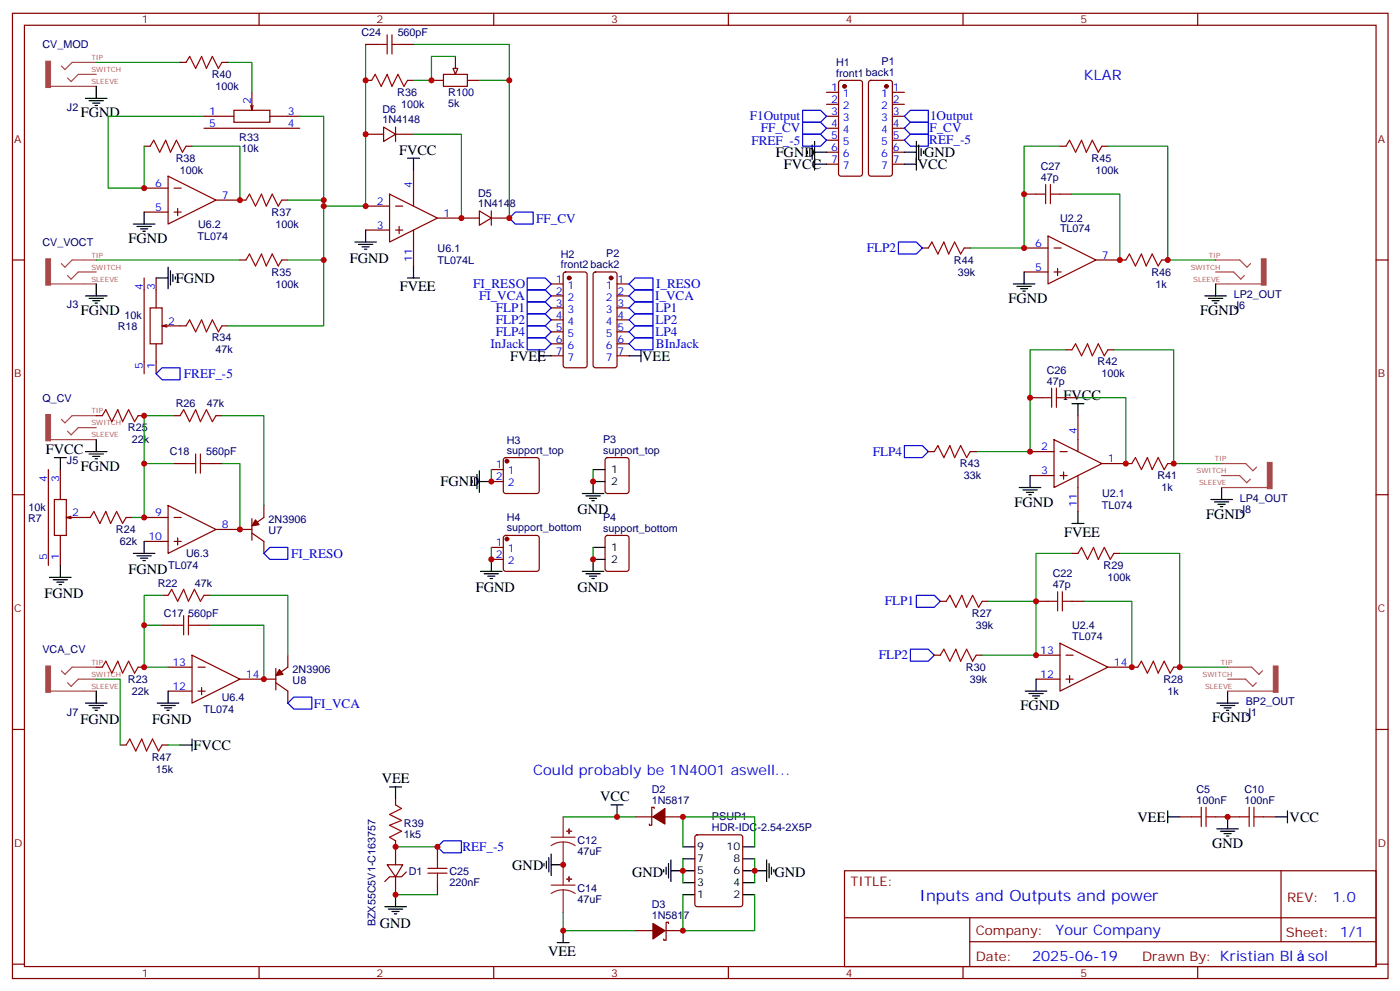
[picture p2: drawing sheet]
<svg xmlns="http://www.w3.org/2000/svg" width="413mm" height="292mm" viewBox="0 0 413 292" stroke-linecap="round" stroke-linejoin="round" font-family="sans-serif">
<g fill="none" stroke="#870000" stroke-width=".35">
<path d="M3.7 3.9h405.3v284.4h-405.3zM7.2 7.4h398.3v277.3h-398.3zM53.1 18.4h1.7M65.4 18.4h1.8M76.3 3.9v3.5M145.5 3.9v3.5M214.6 3.9v3.5M283.8 3.9v3.5M352.9 3.9v3.5M60.1 37.8h28.2M60.1 34.3h8.8M68.9 32.5h10.6v3.5h-10.6z"/>
<path d="M74.2 27.2v5.3l-.3-1.4M74.6 31.1l-.4 1.4M79.5 34.3h8.8M107.7 39.5h5.3M107.7 23.7h1.8M113 37.4l3.6 2.1-3.6 2.2zM116.6 39.5h5.2M116.6 37.4v4.3M120.1 23.7h1.7M42.5 43.1h1.7M42.5 55.4h7M49.5 51.9l14.1 7-14.1 7.1z"/>
<path d="M51.3 55.4h2.1M54.8 43.1h1.8M63.6 58.9h8.9M83 58.9h1.8M114.8 57.2l14.1 7-14.1 7.1zM121.8 50.1v10.6M301.8 57.2h3.5M312.3 57.2h3.6M312.3 43.1h1.8M324.7 43.1h1.8M3.7 76.6h3.5M42.5 62.5h7"/>
<path d="M51.3 62.5h2.1M52.4 61.4v2.1M70.7 76.6h1.8M83 76.6h1.8M107.7 67.8h7.1M107.7 60.7h7.1M116.6 67.8h2.1M116.6 60.7h2.1M117.6 66.7v2.1M121.8 67.8v10.6M128.9 64.2h7.1M271.8 73.1h1.7"/>
<path d="M284.1 73.1h1.8M301.8 73.1h7M308.8 69.5l14.1 7.1-14.1 7zM310.6 73.1h2.1M311.6 79.1v2.1M322.9 76.6h8.9M342.3 76.6h1.8M405.5 76.6h3.5M42.5 81.9v28.2M44.2 90.7h3.6v10.6h-3.6zM46 81.9v8.8M49.2 95.6l-1.4 .4"/>
<path d="M54.8 96h-7l1.4 .3M65.4 96h1.8M301.8 80.1h7M310.6 80.1h2.1M46 101.3v8.8M303.5 117.2h3.6M314.1 103h1.8M314.1 117.2h3.5M326.5 103h1.7M273.5 133h1.8M285.9 133h1.8M303.5 133h7.1"/>
<path d="M310.6 129.5l14.1 7.1-14.1 7zM312.3 133h2.2M313.4 139v2.1M317.6 122.4v10.6M324.7 136.6h8.8M344.1 136.6h1.8M3.7 145.7h3.5M42.5 159.5h7M42.5 152.4h7M49.5 148.9l14.1 7.1-14.1 7zM51.3 159.5h2.1M51.3 152.4h2.1"/>
<path d="M52.4 158.4v2.1M63.6 156h7.1M303.5 140.1h7.1M312.3 140.1h2.2M317.6 140.1v10.6M405.5 145.7h3.5M277.1 177.1h1.7M289.4 177.1h1.8M305.3 177.1h3.5M315.9 163h1.7M315.9 177.1h3.5M328.2 163h1.8"/>
<path d="M49.5 196.5h7.1M56.6 193l14.1 7.1-14.1 7zM58.3 196.5h2.2M275.3 193h1.8M287.7 193h1.7M305.3 193h7M312.3 189.5l14.2 7-14.2 7.1zM314.1 193h2.1M315.2 199v2.1M326.5 196.5h8.8M345.9 196.5h1.7M3.7 214.9h3.5"/>
<path d="M49.5 203.6h7.1M58.3 203.6h2.2M59.4 202.5v2.1M70.7 200.1h7.1M305.3 200.1h7M314.1 200.1h2.1M405.5 214.9h3.5M248.8 256.5h156.7v28.2h-156.7zM377.5 256.5v20.9M248.9 270.4h156.5M285.8 277.4h119.6M285.8 270.4v14.1"/>
<path d="M3.7 284h3.5M76.3 284.7v3.6M145.5 284.7v3.6M214.6 284.7v3.6M283.8 284.7v3.6M352.9 284.7v3.6M405.5 284h3.5"/>
</g>
<g fill="none" stroke="#000" stroke-width=".35">
<path d="M25.2 29h6.3M26.2 29.7h4.3M27.3 30.4h2.1M28 31.1h.7M28.4 25.4v3.6M120.1 46.6h3.5M121.8 46.6v3.5M39.3 66h6.3M40.4 66.7h4.2M41.4 67.4h2.1M42.1 68.1h.7M42.5 62.5v3.5"/>
<path d="M49.5 78.7v6.4M50.2 79.8v4.2M104.6 71.3h6.3M105.6 72h4.3M106.7 72.7h2.1M107.4 73.4h.7M107.7 67.8v3.5M121.8 78.4v3.5M25.2 87.2h6.3M26.2 87.9h4.3M27.3 88.6h2.1M28 89.3h.7"/>
<path d="M28.4 83.6v3.6M46 81.9h3.5M50.9 80.8v2.1M51.6 81.5v.7M120.1 81.9h3.5M298.6 83.6h6.3M299.6 84.3h4.3M300.7 85.1h2.1M301.4 85.8h.7M301.8 80.1v3.5M355 87.2h6.4M356.1 87.9h4.2"/>
<path d="M357.2 88.6h2.1M357.9 89.3h.7M358.2 83.6v3.6M315.9 118.9h3.5M317.6 118.9v3.5M300.4 143.6h6.3M301.4 144.3h4.2M302.5 145h2.1M303.2 145.7h.7M303.5 140.1v3.5M315.9 154.2h3.5M317.6 150.7v3.5"/>
<path d="M356.8 147.1h6.3M357.9 147.8h4.2M358.9 148.6h2.1M359.6 149.3h.7M360 143.6v3.5M302.1 203.6h6.4M303.2 204.3h4.2M304.2 205h2.2M304.9 205.7h.7M305.3 200.1v3.5M358.6 207.1h6.3M359.6 207.8h4.3"/>
<path d="M360.7 208.5h2.1M361.4 209.2h.7M361.7 203.6v3.5M344.1 238.9v3.5M379.4 238.9v3.5M344.1 240.6h3.5M358.6 244.2h6.3M359.6 244.9h4.3M360.7 245.6h2.1M361.4 246.3h.7M361.7 240.6v3.6M375.8 240.6h3.6"/>
</g>
<g fill="none" stroke="#a10000" stroke-width=".35">
<path d="M54.8 18.4l1.1-1.8 1.7 3.5 1.8-3.5 1.4 3.5 1.8-3.5 1.7 3.5 1.1-1.7M109.5 23.7l1.1-1.8 1.7 3.5 1.8-3.5 1.4 3.5 1.8-3.5 1.7 3.5 1.1-1.7M44.2 43.1l1.1-1.8 1.8 3.5 1.7-3.5 1.4 3.5 1.8-3.5 1.8 3.5 1-1.7M72.5 58.9l1-1.7 1.8 3.5 1.7-3.5 1.5 3.5 1.7-3.5 1.8 3.5 1-1.8M305.3 57.2h2.8M308.1 54.4v5.6M309.5 54.4v5.6M309.5 57.2h2.8M314.1 43.1l1.1-1.8 1.7 3.5 1.8-3.5 1.4 3.5 1.8-3.5 1.7 3.5 1.1-1.7M72.5 76.6l1-1.8 1.8 3.6 1.7-3.6 1.5 3.6 1.7-3.6 1.8 3.6 1-1.8M273.5 73.1l1.1-1.8 1.8 3.5 1.7-3.5 1.4 3.5 1.8-3.5 1.8 3.5 1-1.7M331.8 76.6l1-1.8 1.8 3.6 1.7-3.6 1.4 3.6 1.8-3.6 1.8 3.6 1-1.8"/>
<path d="M54.8 96l1.1-1.8 1.7 3.6 1.8-3.6 1.4 3.6 1.8-3.6 1.7 3.6 1.1-1.8M307.1 117.2h2.8M309.9 114.3v5.7M311.3 114.3v5.7M311.3 117.2h2.8M315.9 103l1-1.7 1.8 3.5 1.8-3.5 1.4 3.5 1.7-3.5 1.8 3.5 1.1-1.8M275.3 133l1.1-1.7 1.7 3.5 1.8-3.5 1.4 3.5 1.8-3.5 1.7 3.5 1.1-1.8M333.5 136.6l1.1-1.8 1.7 3.5 1.8-3.5 1.4 3.5 1.8-3.5 1.7 3.5 1.1-1.7M278.8 177.1l1.1-1.7 1.8 3.5 1.7-3.5 1.4 3.5 1.8-3.5 1.8 3.5 1-1.8M308.8 177.1h2.8M311.6 174.3v5.7M313.1 174.3v5.7"/>
<path d="M313.1 177.1h2.8M317.6 163l1.1-1.7 1.8 3.5 1.7-3.5 1.4 3.5 1.8-3.5 1.8 3.5 1-1.8M277.1 193l1-1.8 1.8 3.6 1.8-3.6 1.4 3.6 1.7-3.6 1.8 3.6 1.1-1.8M335.3 196.5l1-1.7 1.8 3.5 1.8-3.5 1.4 3.5 1.7-3.5 1.8 3.5 1.1-1.8"/>
</g>
<g fill="none" stroke="#008700" stroke-width=".35">
<path d="M28.4 18.4h24.7M67.2 18.4h7v8.8M60.1 34.3h-28.2v21.1h10.6v-12.3M88.3 34.3h7.1v24.6h-10.6M56.6 43.1h14.1v15.8M95.4 58.9v17.7h-10.6M312.3 43.1h-10.5v30h-15.9M315.9 57.2h14.1v19.4M326.5 43.1h17.6v33.5h14.1M28.4 76.6h42.3M95.4 76.6v19.4h-28.2M314.1 103h-10.6v30h-15.8"/>
<path d="M317.6 117.2h14.2v19.4M328.2 103h17.7v33.6h14.1M291.2 177.1h14.1M315.9 163h-10.6v30h-15.9M319.4 177.1h14.1v19.4M330 163h17.6v33.5h14.1"/>
</g>
<path d="M264.7 71.3h5.3l1.8 1.8-1.8 1.7h-5.3zM46 110.1l1.8-1.8h5.3v3.6h-5.3zM266.5 131.3h5.3l1.7 1.7-1.7 1.8h-5.3zM270 175.4h5.3l1.8 1.7-1.8 1.8h-5.3zM268.3 191.2h5.2l1.8 1.8-1.8 1.8h-5.2z" fill="none" stroke="#00f" stroke-width=".35"/>
<g fill="none" stroke="#a64a4a" stroke-width=".35">
<path d="M24.8 18.4h-3.5l-2.2 2.1-1-1.1M24.9 18.4h3.5M14.9 25.4h9.9M24.8 21.9h-1.7l-2.1 2.1-1.1-1M24.9 21.9h3.5M24.9 25.4h3.5M24.8 76.6h-3.5l-2.2 2.1-1-1.1M24.9 76.6h3.5M358.2 76.6h3.5M361.8 76.6h3.5l2.1 2.1 1.1-1.1M14.9 83.6h9.9M24.8 80.1h-1.7l-2.1 2.1-1.1-1"/>
<path d="M24.9 80.1h3.5M24.9 83.6h3.5M358.2 80.1h3.5M358.2 83.6h3.5M361.8 80.1h1.7l2.1 2.1 1.1-1M361.8 83.6h9.9M360 136.6h3.4M363.6 136.6h3.5l2.1 2.1 1.1-1.1M360 140.1h3.4M360 143.6h3.4M363.6 140.1h1.7l2.1 2.1 1-1.1M363.6 143.6h9.8"/>
<path d="M361.7 196.5h3.5M365.3 196.5h3.6l2.1 2.1 1-1M361.7 200.1h3.5M361.7 203.6h3.5M365.3 200.1h1.7l2.1 2.1 1.1-1.1M365.3 203.6h9.9"/>
</g>
<g fill="#a64a4a" stroke="#a64a4a" stroke-width=".29">
<path d="M371.7 76.2h1.4v7.8h-1.4z"/>
<path d="M373.4 136.2h1.4v7.8h-1.4z"/>
<path d="M375.2 196.2h1.4v7.7h-1.4z"/>
<path d="M13.5 18h1.4v7.8h-1.4z"/>
<path d="M13.5 76.2h1.4v7.8h-1.4z"/>
</g>
<path d="M133.5 20.1h1.4l-.7 1.8z" fill="#f0f0f0" stroke="#870000" stroke-width=".35"/>
<g fill="none" stroke="#870000" stroke-width=".35">
<path d="M107.7 13.1h3.6M118.3 13.1h3.5M134.2 16.6v3.5M127.1 23.7h3.6M130.7 21.9h7v3.5h-7zM137.7 23.7h3.6M243.6 27.2h3.5M243.6 30.7h3.5M243.6 34.3h3.5M243.6 37.8h3.5M247.3 23.9l.5-.2h5.6l.7 .4v27.1l-.2 .5-.5 .2h-5.6l-.5-.2-.2-.5v-26.8zM256.1 23.9l.5-.2h5.7l.6 .4 .1 27.1-.3 .5-.4 .2h-5.7l-.5-.2-.2-.5v-26.8z"/>
<path d="M263 27.2h3.5M263 30.7h3.5M263 34.3h3.5M263 37.8h3.5M243.6 41.3h3.5M243.6 44.8h3.5M243.6 48.4h3.5M263 41.3h3.5M263 44.8h3.5M263 48.4h3.5M136 64.2h5.3M141.3 62.1l3.5 2.1-3.5 2.2z"/>
<path d="M144.8 64.2h5.3M144.8 62.1v4.3M162.4 83.6h3.5M162.4 87.2h3.5M162.4 90.7h3.5M162.4 94.2h3.5M162.4 97.8h3.5M166.2 80.3l.5-.2h5.6l.6 .4 .1 27.1-.2 .5-.5 .2h-5.6l-.5-.2-.3-.5v-26.8zM175 80.3l.5-.2h5.6l.7 .4v27.1l-.2 .5-.5 .2h-5.6l-.5-.2-.2-.5v-26.8zM181.8 83.6h3.5M181.8 87.2h3.5M181.8 90.7h3.5"/>
<path d="M181.8 94.2h3.5M181.8 97.8h3.5M162.4 101.3h3.5M162.4 104.8h3.5M181.8 101.3h3.5M181.8 104.8h3.5M14.3 138.3v28.2M17.8 138.3v8.8M28.4 122.4h1.7M40.7 122.4h1.8M51.3 122.4h1.8M51.3 136.6h3.5"/>
<path d="M61.9 136.6h3.5M63.6 122.4h1.8M144.8 138.3h3.5M148.5 135l.5-.2h9.2l.5 .2 .2 .5v9.2l-.2 .5-.5 .2h-9.2l-.5-.3-.2-.4v-9.2zM178.5 135l.5-.2h5.6l.7 .4v9.5l-.4 .6-5.9 .1-.7-.5v-9.4zM16 147.1h3.5v10.6h-3.5zM17.8 157.7v8.8M21 152.1l-1.5 .3M26.6 152.4h-7.1l1.5 .4M37.2 152.4h1.7M70.7 156h3.5M74.2 157l3.6 2.5v3.5"/>
<path d="M74.2 152.8v6.3M77.8 148.9v3.5l-2.5 1.8M144.8 141.9h3.5M148.5 157.9l.5-.2h9.2l.5 .2 .2 .5v9.2l-.2 .5-.5 .2h-9.2l-.5-.2-.2-.5v-9.2zM178.5 157.9l.5-.2h5.6l.7 .5v9.4l-.4 .7h-5.9l-.7-.5v-9.4zM47.8 175.4h1.7M60.1 175.4h1.8M144.8 161.3h3.5M144.8 164.8h3.5M28.4 196.5h1.7M40.7 196.5h1.8M47.8 184.2h3.5"/>
<path d="M58.3 184.2h3.6M81.3 196.9v6.3M84.8 193v3.5l-2.5 1.8M35.4 219.5h1.8M47.8 219.5h1.7M77.8 200.1h3.5M81.3 201.1l3.5 2.5v3.5M116.6 235.3v1.8M192.8 238.2v-.4h-.7v5.3h-.8v-.4M114.1 254.7h4.6l-2.1 3.6zM116.6 247.7v7M116.6 258.3v5.3"/>
<path d="M119.7 256.9l-1.4 1.4h-3.5l-1.4 1.4M128.9 249.4v3.6M187.1 240.6h5.3M195.9 240.6h5.3M205 246.1l.5-.2h12.7l.6 .5 .1 20-.5 .6-12.9 .1-.7-.5v-20zM347.6 240.6h3.6M358.2 240.6h7.1M372.3 240.6h3.5M128.9 260v3.6M187.1 274.1h5.3M195.9 274.1h5.3M197 272v-.3h-.7v5.3h-.7v-.4"/>
</g>
<g fill="none" stroke="#008700" stroke-width=".35">
<path d="M107.7 13.1v47.6h-12.3M121.8 13.1h28.3v10.6M134.2 16.6h-7.1v7.1h-5.3M121.8 39.5h14.2v24.7M141.3 23.7h8.8v40.5M42.5 136.6h8.8M51.3 122.4h-8.8v30h-3.6M65.4 136.6h5.3v19.4M65.4 122.4h12.4v26.5M144.8 138.3v3.6M174.8 138.3v3.6M47.8 175.4h-5.3v8.8"/>
<path d="M61.9 175.4h22.9v17.6M144.8 161.3v3.5M174.8 161.3v3.5M47.8 184.2h-5.3v12.3h7M61.9 184.2h15.9v15.9M28.4 200.1h7v19.4M49.5 219.5h3.6M116.6 249.4h12.3M165.9 240.6h21.2M201.2 249.4v-8.8h21.2v8.8M201.2 253v7M222.4 253v7"/>
<path d="M116.6 263.6h12.3M165.9 268.9v5.2h21.2M201.2 263.6v10.5h21.2v-10.5"/>
</g>
<g fill="none" stroke="#00f" stroke-width=".35">
<path d="M236.5 36h5.3l1.8 1.8-1.8 1.7h-5.3zM236.5 39.5h5.3l1.8 1.8-1.8 1.8h-5.3zM236.5 32.5h5.3l1.8 1.8-1.8 1.7h-5.3zM266.5 37.8l1.8-1.8h5.2v3.5h-5.2zM266.5 34.3l1.8-1.8h5.2v3.5h-5.2zM268.3 39.5h5.2v3.6h-5.2l-1.8-1.8zM150.1 64.2l1.7-1.7h5.3v3.5h-5.3zM155.4 88.9h5.3l1.7 1.8-1.7 1.8h-5.3zM155.4 96h5.3l1.7 1.8-1.7 1.7h-5.3zM155.4 92.5h5.3l1.7 1.7-1.7 1.8h-5.3zM155.4 85.4h5.3l1.7 1.8-1.7 1.7h-5.3zM155.4 81.9h5.3l1.7 1.7-1.7 1.8h-5.3z"/>
<path d="M155.4 99.5h5.3l1.7 1.8-1.7 1.7h-5.3zM185.3 87.2l1.8-1.8h5.3v3.5h-5.3zM185.3 83.6l1.8-1.7h5.3v3.5h-5.3zM187.1 88.9h5.3v3.6h-5.3l-1.8-1.8zM187.1 92.5h5.3v3.5h-5.3l-1.8-1.8zM187.1 96h5.3v3.5h-5.3l-1.8-1.7zM185.3 101.3l1.8-1.8h5.3v3.5h-5.3zM77.8 163l1.7-1.7h5.3v3.5h-5.3zM84.8 207.1l1.8-1.7h5.3v3.5h-5.3zM130.7 247.7h5.3v3.5h-5.3l-1.8-1.8z"/>
</g>
<path d="M14.9 129.5h9.9M24.8 122.4h-3.5l-2.2 2.2-1-1.1M24.8 126h-1.7l-2.1 2.1-1.1-1.1M24.9 122.4h3.5M24.9 126h3.5M24.9 129.5h3.5M24.8 196.5h-3.5l-2.2 2.1-1-1M24.9 196.5h3.5M14.9 203.6h9.9M24.8 200.1h-1.7l-2.1 2.1-1.1-1.1M24.9 200.1h3.5M24.9 203.6h3.5" fill="none" stroke="#a64a4a" stroke-width=".35"/>
<g fill="#a64a4a" stroke="#a64a4a" stroke-width=".29">
<path d="M13.5 122.1h1.4v7.8h-1.4z"/>
<path d="M13.5 196.2h1.4v7.7h-1.4z"/>
</g>
<g fill="none" stroke="#a10000" stroke-width=".35">
<path d="M111.3 13.1h2.8M114.1 10.3v5.6M115.5 10.3v5.6M115.5 13.1h2.8M30.1 122.4l1.1-1.7 1.7 3.5 1.8-3.5 1.4 3.5 1.8-3.5 1.8 3.5 1-1.8M53.1 122.4l1-1.7 1.8 3.5 1.7-3.5 1.5 3.5 1.7-3.5 1.8 3.5 1-1.8M54.8 136.6h2.8M57.6 133.7v5.7M59.1 133.7v5.7M59.1 136.6h2.8M26.6 152.4l1.1-1.7 1.7 3.5 1.8-3.5 1.4 3.5 1.8-3.5 1.7 3.5 1.1-1.8M49.5 175.4l1.1-1.8 1.8 3.5 1.7-3.5 1.4 3.5 1.8-3.5 1.8 3.5 1-1.7"/>
<path d="M30.1 196.5l1.1-1.7 1.7 3.5 1.8-3.5 1.4 3.5 1.8-3.5 1.8 3.5 1-1.8M51.3 184.2h2.8M54.1 181.4v5.6M55.5 181.4v5.6M55.5 184.2h2.8M37.2 219.5l1-1.8 1.8 3.5 1.8-3.5 1.4 3.5 1.7-3.5 1.8 3.5 1.1-1.7M116.6 237.1l1.7 1.1-3.5 1.7 3.5 1.8-3.5 1.4 3.5 1.8-3.5 1.7 1.8 1.1M354 237.8v5.7M355.4 237.8v5.7M368.1 237.8v5.7M369.5 237.8v5.7M126.1 257.2h5.6"/>
<path d="M126.1 255.8h5.6M128.9 253v2.8M128.9 257.2v2.8M351.2 240.6h2.8M355.4 240.6h2.8M365.3 240.6h2.8M369.5 240.6h2.8"/>
</g>
<g fill="none" stroke="#000" stroke-width=".35">
<path d="M237.9 44.5v.7M238.6 43.8v2.1M239.3 42.7v4.3M240 48.4h3.6M240 41.7v8.4M240 44.8h3.6M266.5 48.4h3.5M266.5 44.8h3.5M270 41.7v8.4M270.7 42.7v4.3M271.4 43.8v2.1M272.1 44.5v.7"/>
<path d="M158.9 104.8h3.5M158.9 103v3.6M185.3 104.8h3.6M188.9 103v3.6M16 134.8h3.5M17.8 134.8v3.5M25.2 133h6.3M26.2 133.7h4.3M27.3 134.4h2.1M28 135.1h.7M28.4 129.5v3.5M140.5 139.7v4.3"/>
<path d="M141.3 138.7v6.3M174.8 138.3h3.5M42.5 159.5v3.5M139.1 141.5v.7M139.8 140.8v2.1M141.3 141.9h3.5M171.6 145.4h6.3M172.6 146.1h4.3M173.7 146.8h2.1M174.4 147.5h.7M178.3 141.9h-3.5v3.5M14.6 170.1h6.4"/>
<path d="M15.7 170.8h4.2M16.7 171.5h2.1M17.4 172.2h.7M17.8 166.5v3.6M39.3 163h6.3M40.4 163.7h4.2M41.4 164.4h2.1M42.1 165.1h.7M141.6 168.3h6.4M142.7 169h4.2M143.7 169.7h2.1M144.4 170.4h.7"/>
<path d="M144.8 164.8v3.5M171.6 168.3h6.3M172.6 169h4.3M173.7 169.7h2.1M174.4 170.4h.7M174.8 161.3h3.5M178.3 164.8h-3.5v3.5M25.2 207.1h6.3M26.2 207.8h4.3M27.3 208.5h2.1M28 209.2h.7M28.4 203.6v3.5"/>
<path d="M46.4 207.1h6.3M47.4 207.8h4.2M48.5 208.5h2.1M49.2 209.2h.7M49.5 203.6v3.5M53.1 219.5h3.5M56.6 217.7v3.5M114.8 231.8h3.5M116.6 231.8v3.5M180.1 237.1h3.5M181.8 237.1v3.5M160.3 254.4v.7"/>
<path d="M161 253.7v2.1M161.7 252.6v4.3M162.4 254.7h3.5M162.4 251.6v6.3M195.6 256.2v.7M196.3 255.4v2.2M197 254.4v4.2M197.7 256.5h7.1M197.7 253.3v6.4M201.2 253h3.6M201.2 249.4h3.6M218.9 256.5h7"/>
<path d="M218.9 253h3.5M218.9 249.4h3.5M225.9 253.3v6.4M226.6 254.4v4.2M227.3 255.4v2.2M228 256.2v.7M113.4 267.1h6.3M114.4 267.8h4.3M115.5 268.5h2.1M116.2 269.2h.7M116.6 263.6v3.5M164.2 277.7h3.5"/>
<path d="M165.9 274.1v3.6M201.2 263.6h3.6M201.2 260h3.6M218.9 263.6h3.5M218.9 260h3.5"/>
</g>
<g fill="#870000" stroke="#870000" stroke-width=".35">
<path d="M75.3 153.1l1 1.5-2.1 .3z"/>
<path d="M82.3 197.2l1.1 1.4-2.1 .4z"/>
<path d="M192.4 240.6l3.5-2.4v4.5z"/>
<path d="M192.4 272l3.5 2.1-3.5 2.5z"/>
<circle cx="167.7" cy="81.9" r=".53"/>
<circle cx="248.8" cy="25.4" r=".53"/>
<circle cx="180.1" cy="81.9" r=".53"/>
<circle cx="261.2" cy="25.4" r=".53"/>
<circle cx="149.4" cy="135.9" r=".53"/>
<circle cx="149.4" cy="158.8" r=".53"/>
</g>
<path d="M162.4 246.6h7.1M165.9 248l-1.8 .3-1.7 .8M165.9 248l1.9 .3 1.7 .8M165.9 240.6v6M165.9 248v12.7M162.4 260.7h7.1M165.9 262.1l-1.8 .3-1.7 .8M165.9 262.1l1.9 .3 1.7 .8M165.9 262.1v6.8" fill="none" stroke="#8c2424" stroke-width=".35"/>
<g fill="#8c2424" stroke="#8c2424" stroke-width=".35">
<path d="M167 244.9h1.4z"/>
<path d="M167.7 244.2v1.4z"/>
<path d="M167 259h1.4z"/>
<path d="M167.7 258.3v1.4z"/>
</g>
<g fill="#c00">
<circle cx="301.8" cy="73.1" r=".88"/>
<circle cx="301.8" cy="57.2" r=".88"/>
<circle cx="330" cy="76.6" r=".88"/>
<circle cx="344.1" cy="76.6" r=".88"/>
<circle cx="303.5" cy="117.2" r=".88"/>
<circle cx="303.5" cy="133" r=".88"/>
<circle cx="331.8" cy="136.6" r=".88"/>
<circle cx="345.9" cy="136.6" r=".88"/>
<circle cx="347.6" cy="196.5" r=".88"/>
<circle cx="333.5" cy="196.5" r=".88"/>
<circle cx="305.3" cy="193" r=".88"/>
<circle cx="305.3" cy="177.1" r=".88"/>
<circle cx="42.5" cy="55.4" r=".88"/>
<circle cx="70.7" cy="58.9" r=".88"/>
<circle cx="95.4" cy="58.9" r=".88"/>
<circle cx="95.4" cy="76.6" r=".88"/>
<circle cx="107.7" cy="23.7" r=".88"/>
<circle cx="107.7" cy="39.5" r=".88"/>
<circle cx="127.1" cy="23.7" r=".88"/>
<circle cx="136" cy="64.2" r=".88"/>
<circle cx="150.1" cy="23.7" r=".88"/>
<circle cx="150.1" cy="64.2" r=".88"/>
<circle cx="95.4" cy="60.7" r=".88"/>
<circle cx="107.7" cy="60.7" r=".88"/>
<circle cx="42.5" cy="152.4" r=".88"/>
<circle cx="42.5" cy="122.4" r=".88"/>
<circle cx="42.5" cy="136.6" r=".88"/>
<circle cx="70.7" cy="156" r=".88"/>
<circle cx="42.5" cy="196.5" r=".88"/>
<circle cx="42.5" cy="184.2" r=".88"/>
<circle cx="77.8" cy="200.1" r=".88"/>
<circle cx="116.6" cy="249.4" r=".88"/>
<circle cx="116.6" cy="263.6" r=".88"/>
<circle cx="165.9" cy="254.7" r=".88"/>
<circle cx="222.4" cy="256.5" r=".88"/>
<circle cx="201.2" cy="256.5" r=".88"/>
<circle cx="201.2" cy="274.1" r=".88"/>
<circle cx="181.8" cy="240.6" r=".88"/>
<circle cx="165.9" cy="274.1" r=".88"/>
<circle cx="201.2" cy="240.6" r=".88"/>
<circle cx="361.7" cy="240.6" r=".88"/>
<circle cx="128.9" cy="249.4" r=".88"/>
<circle cx="144.8" cy="141.9" r=".88"/>
<circle cx="144.8" cy="164.8" r=".88"/>
<circle cx="174.8" cy="164.8" r=".88"/>
<circle cx="174.8" cy="141.9" r=".88"/>
</g>
<text font-size="4.6" fill="#00f" x="270.9" y="265.5">Inputs and Outputs and power</text>
<g font-size="4.2" fill="#00f">
<text x="319.4" y="23.7">KLAR</text>
<text x="157.1" y="228.3">Could probably be 1N4001 aswell...</text>
<text x="392.6" y="265.8">1.0</text>
<text x="311" y="275.3">Your Company</text>
<text x="304.1" y="283.1">2025-06-19</text>
<text x="385.4" y="283.1">sol</text>
</g>
<g font-size="4.2">
<text x="23.8" y="34.6">FGND</text>
<text x="117.6" y="45.5">FVCC</text>
<text x="228.6" y="46.2">FGND</text>
<text x="272.3" y="46.2">GND</text>
<text x="231" y="49.8">FVCC</text>
<text x="270.5" y="49.8">VCC</text>
<text x="37.9" y="71.6">FGND</text>
<text x="103.1" y="77.5">FGND</text>
<text x="51.8" y="83.3">FGND</text>
<text x="117.8" y="85.8">FVEE</text>
<text x="297.2" y="89.3">FGND</text>
<text x="23.8" y="92.8">FGND</text>
<text x="353.6" y="92.8">FGND</text>
<text x="150.3" y="106.2">FVEE</text>
<text x="189.3" y="106.2">VEE</text>
<text x="313.4" y="117.9">FVCC</text>
<text x="13.5" y="133.7">FVCC</text>
<text x="23.8" y="138.7">FGND</text>
<text x="129.8" y="143.2">FGND</text>
<text x="298.9" y="149.3">FGND</text>
<text x="170.2" y="151.5">GND</text>
<text x="355.4" y="152.8">FGND</text>
<text x="313.6" y="158.1">FVEE</text>
<text x="37.8" y="169.2">FGND</text>
<text x="13.1" y="176.2">FGND</text>
<text x="140.2" y="174.4">FGND</text>
<text x="170.2" y="174.4">GND</text>
<text x="300.7" y="209.2">FGND</text>
<text x="23.7" y="213.3">FGND</text>
<text x="44.9" y="213.3">FGND</text>
<text x="357.2" y="212.8">FGND</text>
<text x="57" y="220.8">FVCC</text>
<text x="112.5" y="230.6">VEE</text>
<text x="176.9" y="235.9">VCC</text>
<text x="335.2" y="242">VEE</text>
<text x="380" y="242">VCC</text>
<text x="357.2" y="249.8">GND</text>
<text x="151" y="256.2">GND</text>
<text x="186.2" y="258.3">GND</text>
<text x="228.2" y="258.3">GND</text>
<text x="111.9" y="273.3">GND</text>
<text x="161.5" y="281.6">VEE</text>
</g>
<g font-size="3.9" fill="#00f">
<text x="220.9" y="35.4">F1Output</text>
<text x="274.1" y="35.5">1Output</text>
<text x="224.2" y="39">FF_CV</text>
<text x="273.9" y="38.8">F_CV</text>
<text x="221.4" y="42.6">FREF_-5</text>
<text x="273.8" y="42.5">REF_-5</text>
<text x="158" y="65.6">FF_CV</text>
<text x="255.4" y="74.2">FLP2</text>
<text x="139.4" y="84.8">FI_RESO</text>
<text x="141.2" y="88.3">FI_VCA</text>
<text x="193.1" y="88.5">I_VCA</text>
<text x="193.4" y="84.9">I_RESO</text>
<text x="146.1" y="91.9">FLP1</text>
<text x="146.1" y="95.4">FLP2</text>
<text x="193.1" y="91.9">LP1</text>
<text x="193.1" y="95.4">LP2</text>
<text x="146.1" y="98.9">FLP4</text>
<text x="193.1" y="98.9">LP4</text>
<text x="144.5" y="102.5">InJack</text>
<text x="193.3" y="102.6">BInJack</text>
<text x="54.2" y="111.2">FREF_-5</text>
<text x="257.2" y="134.2">FLP4</text>
<text x="85.8" y="164.3">FI_RESO</text>
<text x="260.7" y="178.3">FLP1</text>
<text x="259" y="194.2">FLP2</text>
<text x="92.5" y="208.4">FI_VCA</text>
<text x="136.3" y="250.6">REF_-5</text>
</g>
<g font-size="3.9" fill="#800">
<text x="250.6" y="261.1">TITLE:</text>
<text x="379.2" y="265.8">REV:</text>
<text x="287.5" y="275.3">Company:</text>
<text x="378.9" y="275.9">Sheet: 1/1</text>
<text x="287.5" y="283">Date:</text>
<text x="336.6" y="283.1">Drawn By: Kristian Bl</text>
</g>
<g font-size="3.2" fill="#800">
<text x="41.8" y="6.9">1</text>
<text x="110.9" y="6.9">2</text>
<text x="180.1" y="6.9">3</text>
<text x="249.2" y="6.9">4</text>
<text x="318.3" y="6.9">5</text>
<text x="4.2" y="42">A</text>
<text x="406" y="42">A</text>
<text x="4.2" y="111.2">B</text>
<text x="406" y="111.2">B</text>
<text x="4.2" y="180.3">C</text>
<text x="406" y="180.3">C</text>
<text x="4.2" y="249.4">D</text>
<text x="406" y="249.4">D</text>
<text x="41.8" y="287.7">1</text>
<text x="110.9" y="287.7">2</text>
<text x="180.1" y="287.7">3</text>
<text x="249.2" y="287.7">4</text>
<text x="318.3" y="287.7">5</text>
</g>
<g font-size="3.2" fill="#000080">
<text x="106.5" y="10.7">C24</text>
<text x="117.2" y="10.7">560pF</text>
<text x="12.5" y="14.2">CV_MOD</text>
<text x="62.4" y="23">R40</text>
<text x="246.4" y="22.6">front1 back1</text>
<text x="246.4" y="19.4">H1</text>
<text x="259.8" y="19.3">P1</text>
<text x="63.5" y="26.5">100k</text>
<text x="117.1" y="28.3">R36</text>
<text x="132.1" y="28.3">R100</text>
<text x="19.7" y="32.6">J2</text>
<text x="112.7" y="33.2">D6</text>
<text x="118.2" y="31.8">100k</text>
<text x="132.1" y="31.4">5k</text>
<text x="70.5" y="41.5">R33</text>
<text x="112.7" y="36.4">1N4148</text>
<text x="51.8" y="47.7">R38</text>
<text x="71.2" y="44.7">10k</text>
<text x="321.7" y="47.7">R45</text>
<text x="53" y="51.2">100k</text>
<text x="306.7" y="53.3">47p</text>
<text x="306.7" y="50.1">C27</text>
<text x="322.8" y="51.2">100k</text>
<text x="140.9" y="57.9">D5</text>
<text x="80" y="63.5">R37</text>
<text x="140.9" y="61.1">1N4148</text>
<text x="312.4" y="65.4">U2.2</text>
<text x="58.2" y="70.7">TL074</text>
<text x="58.4" y="67.1">U6.2</text>
<text x="81.2" y="67.1">100k</text>
<text x="312.4" y="68.4">TL074</text>
<text x="12.5" y="72.4">CV_VOCT</text>
<text x="128.9" y="77.6">TL074L</text>
<text x="129" y="74.2">U6.1</text>
<text x="165.3" y="75.9">H2</text>
<text x="178.6" y="75.7">P2</text>
<text x="281.1" y="77.6">R44</text>
<text x="80" y="81.2">R35</text>
<text x="165.3" y="79.1">front2 back2</text>
<text x="282.3" y="81.2">39k</text>
<text x="339.3" y="81.2">R46</text>
<text x="81.2" y="84.7">100k</text>
<text x="340.5" y="84.7">1k</text>
<text x="363.6" y="87.9">LP2_OUT</text>
<text x="19.7" y="90.8">J3</text>
<text x="36.7" y="94.1">10k</text>
<text x="363.6" y="91.1">J6</text>
<text x="34.7" y="97.3">R18</text>
<text x="62.4" y="100.6">R34</text>
<text x="63.5" y="104.1">47k</text>
<text x="323.4" y="107.6">R42</text>
<text x="308.5" y="113.3">47p</text>
<text x="308.5" y="110.1">C26</text>
<text x="324.6" y="111.2">100k</text>
<text x="12.5" y="118.3">Q_CV</text>
<text x="51.8" y="120">R26</text>
<text x="61" y="120">47k</text>
<text x="37.7" y="127">R25</text>
<text x="38.8" y="130.6">22k</text>
<text x="149.4" y="130.7">H3</text>
<text x="177.7" y="130.6">P3</text>
<text x="19.7" y="136.7">J5</text>
<text x="50" y="134.1">C18</text>
<text x="60.7" y="134.1">560pF</text>
<text x="149.3" y="133.6">support_top</text>
<text x="177.7" y="133.7">support_top</text>
<text x="282.9" y="137.6">R43</text>
<text x="284" y="141.1">33k</text>
<text x="341.1" y="141.1">R41</text>
<text x="324.7" y="150">TL074</text>
<text x="324.7" y="146.5">U2.1</text>
<text x="342.2" y="144.7">1k</text>
<text x="365.3" y="147.8">LP4_OUT</text>
<text x="8.3" y="153.8">R7</text>
<text x="8.4" y="150.5">10k</text>
<text x="79.2" y="154.2">2N3906</text>
<text x="149.4" y="153.6">H4</text>
<text x="177.7" y="153.5">P4</text>
<text x="365.3" y="151">J8</text>
<text x="34.2" y="157">R24</text>
<text x="35.3" y="160.5">62k</text>
<text x="79.2" y="157.4">U7</text>
<text x="149.3" y="156.5">support_bottom</text>
<text x="177.7" y="156.7">support_bottom</text>
<text x="49.5" y="167.6">TL074</text>
<text x="54.9" y="164.1">U6.3</text>
<text x="325.2" y="167.6">R29</text>
<text x="46.5" y="173">R22</text>
<text x="57.4" y="173">47k</text>
<text x="310.2" y="173.2">47p</text>
<text x="310.2" y="170">C22</text>
<text x="326.4" y="171.1">100k</text>
<text x="48.3" y="181.8">C17</text>
<text x="55.4" y="181.8">560pF</text>
<text x="286.4" y="181.7">R27</text>
<text x="287.6" y="185.2">39k</text>
<text x="315.9" y="185.2">U2.4</text>
<text x="315.9" y="188.4">TL074</text>
<text x="12.5" y="192.4">VCA_CV</text>
<text x="284.6" y="197.6">R30</text>
<text x="37.7" y="201.1">R23</text>
<text x="86.2" y="198.3">2N3906</text>
<text x="86.2" y="201.5">U8</text>
<text x="285.8" y="201.1">39k</text>
<text x="342.8" y="201.1">R28</text>
<text x="38.8" y="204.6">22k</text>
<text x="65.4" y="206.5">U6.4</text>
<text x="344" y="204.6">1k</text>
<text x="367.1" y="207.8">BP2_OUT</text>
<text x="19.7" y="210.8">J7</text>
<text x="60" y="210">TL074</text>
<text x="367.1" y="211">J1</text>
<text x="44.7" y="224">R47</text>
<text x="45.9" y="227.6">15k</text>
<text x="192.1" y="233.6">D2</text>
<text x="352.6" y="233.5">C5</text>
<text x="366.7" y="233.5">C10</text>
<text x="192.1" y="236.7">1N5817</text>
<text x="352.6" y="236.7">100nF</text>
<text x="366.7" y="236.7">100nF</text>
<text x="119" y="243.5">R39</text>
<text x="209.8" y="244.9">HDR-IDC-2.54-2X5P</text>
<text x="209.8" y="241.7">PSUP1</text>
<text x="119" y="246.8">1k5</text>
<text x="170.2" y="251.9">47uF</text>
<text x="170.2" y="248.7">C12</text>
<text x="120.4" y="257.6">D1</text>
<text x="132.4" y="257.6">C25</text>
<text x="132.4" y="260.9">220nF</text>
<text x="170.2" y="262.9">C14</text>
<text x="170.2" y="266">47uF</text>
<text x="192.1" y="267.4">D3</text>
<text x="110.6" y="272.9" transform="rotate(-90 110.6 272.9)">BZX55C5V1-C163757</text>
<text x="192.1" y="270.6">1N5817</text>
</g>
<g font-size="3.2" fill="#00f">
<text x="244.9" y="26.8">1</text>
<text x="248.4" y="28.6">1</text>
<text x="259.6" y="28.6">1</text>
<text x="263.1" y="26.8">1</text>
<text x="61.6" y="33.9">1</text>
<text x="73.9" y="30.7" transform="rotate(-90 73.9 30.7)">2</text>
<text x="84.8" y="33.9">3</text>
<text x="244.9" y="30.4">2</text>
<text x="244.9" y="33.9">3</text>
<text x="248.4" y="32.1">2</text>
<text x="248.4" y="35.7">3</text>
<text x="259.6" y="32.1">2</text>
<text x="259.6" y="35.7">3</text>
<text x="263.1" y="30.4">2</text>
<text x="263.1" y="33.9">3</text>
<text x="61.6" y="37.4">5</text>
<text x="84.8" y="37.4">4</text>
<text x="244.9" y="37.4">4</text>
<text x="244.9" y="41">5</text>
<text x="248.4" y="39.2">4</text>
<text x="259.6" y="39.2">4</text>
<text x="263.1" y="37.4">4</text>
<text x="263.1" y="41">5</text>
<text x="244.9" y="44.5">6</text>
<text x="248.4" y="42.7">5</text>
<text x="248.4" y="46.2">6</text>
<text x="259.6" y="42.7">5</text>
<text x="259.6" y="46.2">6</text>
<text x="263.1" y="44.5">6</text>
<text x="244.9" y="48">7</text>
<text x="248.4" y="49.8">7</text>
<text x="259.6" y="49.8">7</text>
<text x="263.1" y="48">7</text>
<text x="45.8" y="55.1">6</text>
<text x="65.4" y="58.6">7</text>
<text x="121.5" y="55.4" transform="rotate(-90 121.5 55.4)">4</text>
<text x="45.8" y="62.1">5</text>
<text x="111" y="60.4">2</text>
<text x="130.7" y="63.9">1</text>
<text x="111" y="67.4">3</text>
<text x="121.5" y="77.1" transform="rotate(-90 121.5 77.1)">11</text>
<text x="305" y="72.7">6</text>
<text x="324.7" y="76.2">7</text>
<text x="163.8" y="83.3">1</text>
<text x="182" y="83.3">1</text>
<text x="305" y="79.8">5</text>
<text x="42.1" y="85.4" transform="rotate(-90 42.1 85.4)">4</text>
<text x="45.6" y="85.4" transform="rotate(-90 45.6 85.4)">3</text>
<text x="163.8" y="86.8">2</text>
<text x="167.3" y="85.1">1</text>
<text x="167.3" y="88.6">2</text>
<text x="178.5" y="85.1">1</text>
<text x="178.5" y="88.6">2</text>
<text x="182" y="86.8">2</text>
<text x="49.5" y="95.6">2</text>
<text x="163.8" y="90.3">3</text>
<text x="163.8" y="93.9">4</text>
<text x="167.3" y="92.1">3</text>
<text x="167.3" y="95.6">4</text>
<text x="178.5" y="92.1">3</text>
<text x="178.5" y="95.6">4</text>
<text x="182" y="90.3">3</text>
<text x="182" y="93.9">4</text>
<text x="163.8" y="97.4">5</text>
<text x="163.8" y="100.9">6</text>
<text x="167.3" y="99.2">5</text>
<text x="178.5" y="99.2">5</text>
<text x="182" y="97.4">5</text>
<text x="182" y="100.9">6</text>
<text x="163.8" y="104.5">7</text>
<text x="167.3" y="102.7">6</text>
<text x="167.3" y="106.2">7</text>
<text x="178.5" y="102.7">6</text>
<text x="178.5" y="106.2">7</text>
<text x="182" y="104.5">7</text>
<text x="42.1" y="108.6" transform="rotate(-90 42.1 108.6)">5</text>
<text x="45.6" y="108.6" transform="rotate(-90 45.6 108.6)">1</text>
<text x="317.3" y="127.7" transform="rotate(-90 317.3 127.7)">4</text>
<text x="146.1" y="138">1</text>
<text x="306.8" y="132.7">2</text>
<text x="326.5" y="136.2">1</text>
<text x="13.9" y="141.9" transform="rotate(-90 13.9 141.9)">4</text>
<text x="17.4" y="141.9" transform="rotate(-90 17.4 141.9)">3</text>
<text x="146.1" y="141.5">2</text>
<text x="149.6" y="139.7">1</text>
<text x="149.6" y="143.3">2</text>
<text x="306.8" y="139.7">3</text>
<text x="317.3" y="149.4" transform="rotate(-90 317.3 149.4)">11</text>
<text x="21.3" y="152.1">2</text>
<text x="45.8" y="152.1">9</text>
<text x="65.4" y="155.6">8</text>
<text x="43.7" y="159.1">10</text>
<text x="146.1" y="160.9">1</text>
<text x="13.9" y="165" transform="rotate(-90 13.9 165)">5</text>
<text x="17.4" y="165" transform="rotate(-90 17.4 165)">1</text>
<text x="146.1" y="164.4">2</text>
<text x="149.6" y="162.7">1</text>
<text x="149.6" y="166.2">2</text>
<text x="50.8" y="196.2">13</text>
<text x="306.6" y="192.7">13</text>
<text x="328.2" y="196.2">14</text>
<text x="50.8" y="203.2">12</text>
<text x="72.5" y="199.7">14</text>
<text x="306.6" y="199.7">12</text>
</g>
<g font-size="3.2">
<text x="180.1" y="139.4">1</text>
<text x="180.1" y="142.9">2</text>
<text x="180.1" y="162.3">1</text>
<text x="180.1" y="165.8">2</text>
<text x="205.5" y="250.5">9</text>
<text x="214.1" y="250.5">10</text>
<text x="205.5" y="257.6">5</text>
<text x="205.5" y="254">7</text>
<text x="216.1" y="257.6">6</text>
<text x="216.1" y="254">8</text>
<text x="205.5" y="261.1">3</text>
<text x="216.1" y="261.1">4</text>
<text x="205.5" y="264.6">1</text>
<text x="216.1" y="264.6">2</text>
</g>
<g font-size="2.1" fill="#a54b4b">
<text x="26.9" y="17.7">TIP</text>
<text x="26.9" y="21.2">SWITCH</text>
<text x="26.9" y="24.7">SLEEVE</text>
<text x="26.9" y="75.9">TIP</text>
<text x="356.2" y="75.9">TIP</text>
<text x="26.9" y="82.9">SLEEVE</text>
<text x="26.9" y="79.4">SWITCH</text>
<text x="350.9" y="79.4">SWITCH</text>
<text x="351.6" y="82.9">SLEEVE</text>
<text x="26.9" y="121.8">TIP</text>
<text x="26.9" y="125.3">SWITCH</text>
<text x="26.9" y="128.8">SLEEVE</text>
<text x="357.9" y="135.9">TIP</text>
<text x="352.6" y="139.4">SWITCH</text>
<text x="353.3" y="142.9">SLEEVE</text>
<text x="26.9" y="195.8">TIP</text>
<text x="359.7" y="195.8">TIP</text>
<text x="26.9" y="202.9">SLEEVE</text>
<text x="26.9" y="199.4">SWITCH</text>
<text x="354.4" y="199.4">SWITCH</text>
<text x="355.1" y="202.9">SLEEVE</text>
</g>
</svg>
